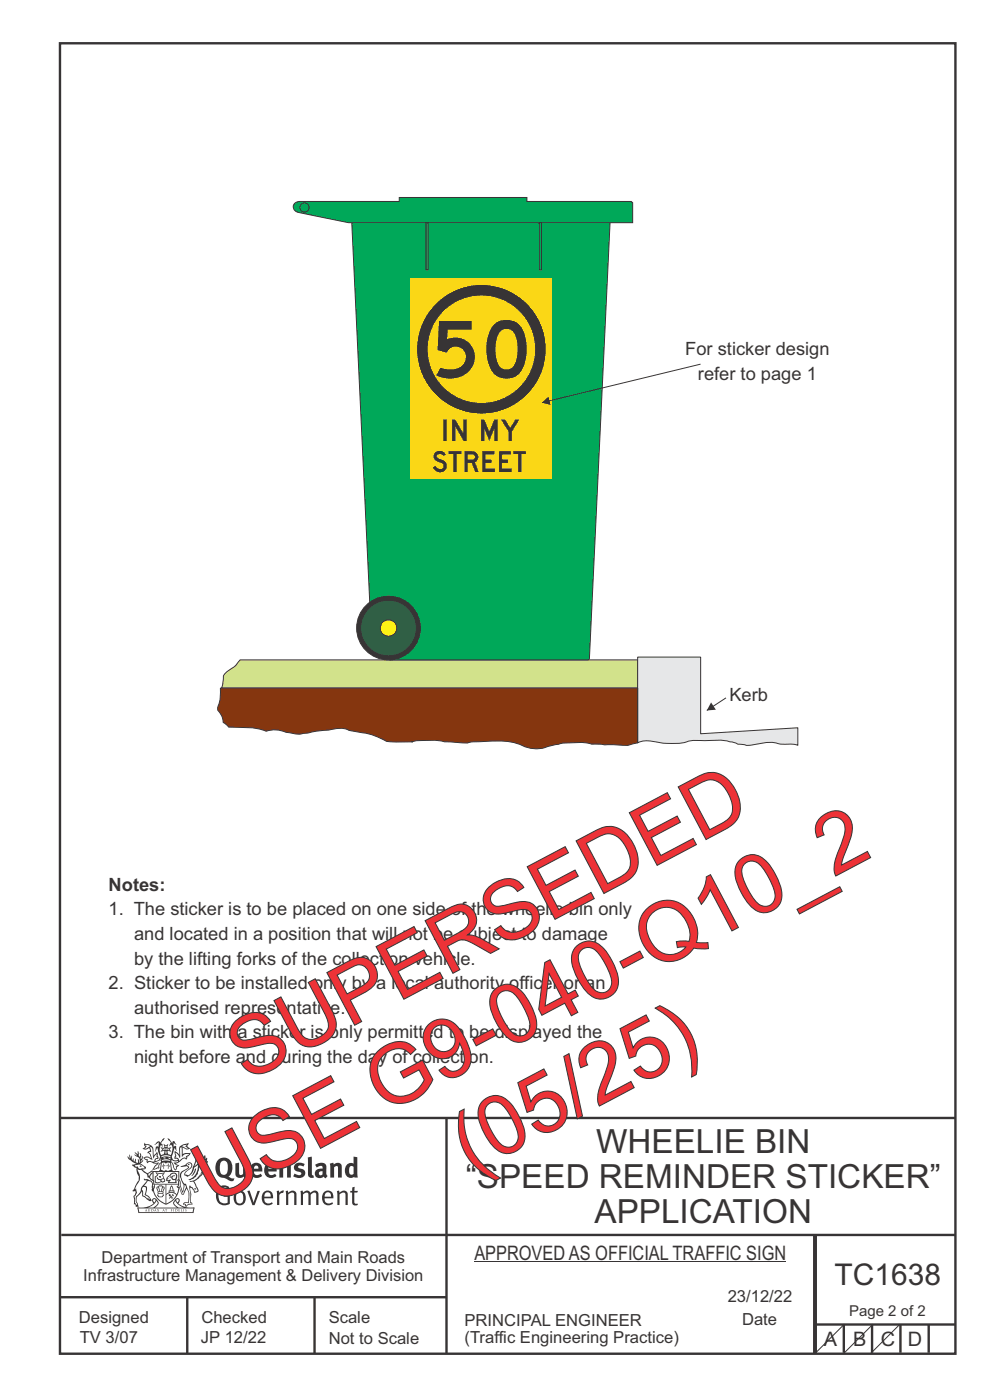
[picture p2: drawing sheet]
<svg xmlns="http://www.w3.org/2000/svg" width="210mm" height="297mm" viewBox="0 0 210 297" stroke-linecap="round" stroke-linejoin="round" font-family="sans-serif">
<g fill="none" stroke="#373435" stroke-width=".51">
<path d="M12.7 9.2h190v278h-190zM12.7 237.2h190M94.7 237.1v50.1M12.7 275.2h82M13 262h189.6M39.7 275.2v12M66.7 275.2v12M172.7 262.2v25M173 262.1v24.9M173 281h29.7M179 281v6M185 281v6"/>
<path d="M191 281v6M197 281v6"/>
</g>
<path d="M48.1 142.6a8.5 8.5 0 0 0 2.8-2.6h84.4v6h-88.3l.3-1.5a1.73 1.73 0 0 1 .8-1.9z" fill-rule="evenodd" fill="#d2e28b" stroke="#373435" stroke-width=".21"/>
<path d="M135.3 139.4h13.3v16.3l20.6-1.3v3.7l-.5-.2a20.5 20.5 0 0 1-5.3-.4l-2.6 .3a5.2 5.2 0 0 1-3.5 .1 2.33 2.33 0 0 1-1.7-.4 16.2 16.2 0 0 0-6.1-.4 11.3 11.3 0 0 0-5 .6 22.4 22.4 0 0 1-7-.5l-1.5 .1-.7 .3z" fill-rule="evenodd" fill="#e6e7e8" stroke="#373435" stroke-width=".21"/>
<path d="M46.8 146h88.5v11.6a9.6 9.6 0 0 1-4.9 .4l-4.4-.1a20.4 20.4 0 0 0-11.1 .9h-1.4l-1.4-.1a16.6 16.6 0 0 0-9.6-1.4l-2.1 .1a7.5 7.5 0 0 1-4 .1l-2.1-.1a18.5 18.5 0 0 0-6.9 0h-2a7.7 7.7 0 0 1-5.2-1 18 18 0 0 0-5.2-1.3l-.5-.1a6.4 6.4 0 0 0-4.8-.1l-2.3 .2-2 .4a9.8 9.8 0 0 1-5.9-.5l-1.8-.1-1.2 .2a18.5 18.5 0 0 0-7.1-.8l-.9-.1-1.2-.9a4.3 4.3 0 0 0-1.1-2.7l.5-2.1z" fill-rule="evenodd" fill="#85360f" stroke="#373435" stroke-width=".21"/>
<path d="M154 148l-4.1 2.7" fill="none" stroke="#373435" stroke-width=".21"/>
<path d="M150.8 149l1.1 1.6-2 .1z" fill="#373435"/>
<g fill="#00a859" stroke="#373435" stroke-width=".21">
<path d="M74.5 45h55l-4.5 94.8-.2 .2h-42a6.1 6.1 0 0 0 1.7-6.9 6.1 6.1 0 0 0-6-3.9z" fill-rule="evenodd"/>
<path d="M62.6 43l.8-.3h21.3v-.8h27.1v.8h22.1l.3 .3v4.2h-60.3l-10.7-2.1a1.16 1.16 0 0 1-.9-.9 1.16 1.16 0 0 1 .3-1.2z" fill-rule="evenodd"/>
</g>
<circle cx="64.6" cy="44" r=".98" fill="none" stroke="#373435" stroke-width=".21"/>
<circle cx="82.4" cy="133.2" r="6.8" fill="#373435" stroke="#373435" stroke-width=".21"/>
<circle cx="82.4" cy="133.2" r="5.9" fill="#305f45" stroke="#373435" stroke-width=".21"/>
<circle cx="82.4" cy="133.2" r="1.74" fill="#fff212" stroke="#373435" stroke-width=".21"/>
<g fill="#00a859" stroke="#373435" stroke-width=".21">
<path d="M114.4 47.2h.5v10h-.5z" fill-rule="evenodd"/>
<path d="M90.4 47.2h.4v10h-.4z" fill-rule="evenodd"/>
</g>
<path d="M179.1 280.9l-6.2 6.2M185.2 280.9l-6.2 6.2" fill="none" stroke="#373435" stroke-width=".21"/>
<g fill="#373435">
<path d="M47 246.4a2.55 2.55 0 0 0 0 2.7l.3 .1a.81 .81 0 0 0 1-.9v-.6a1.04 1.04 0 0 0-1.1-1.4zM46.3 246a1.82 1.82 0 0 1 2.1-.2 1.82 1.82 0 0 1 .9 1.9 2.29 2.29 0 0 1-.8 1.9l.7 .4h.5l-.2 .5a2.87 2.87 0 0 1-2-.6 2.12 2.12 0 0 1-1.7-3.1z" fill-rule="evenodd"/>
<path d="M49.9 246.8l.8-.1v1.9a.46 .46 0 0 0 .3 .7 .46 .46 0 0 0 .6-.3v-2.2l.7-.1v2.3l.2 .6-.5 .3-.3-.3a1.02 1.02 0 0 1-1.2 .3 1.02 1.02 0 0 1-.6-1.1z" fill-rule="evenodd"/>
<path d="M54 247.4l-.1 .5h.9a.49 .49 0 0 0-.2-.5 .49 .49 0 0 0-.6 0zM53.4 247.1a1.34 1.34 0 0 1 1.6-.3 1.34 1.34 0 0 1 .6 1.5v.2h-1.7a.77 .77 0 0 0 .5 .8 .77 .77 0 0 0 .9-.3l.3 .5a1.59 1.59 0 0 1-2 .1 1.59 1.59 0 0 1-.5-2z" fill-rule="evenodd"/>
<path d="M57 247.4l-.1 .5h1a.49 .49 0 0 0-.2-.5 .49 .49 0 0 0-.7 0zM56.4 247.1a1.34 1.34 0 0 1 1.6-.3 1.34 1.34 0 0 1 .7 1.5v.2h-1.8a.77 .77 0 0 0 .5 .8 .77 .77 0 0 0 .9-.3l.4 .5a1.59 1.59 0 0 1-2.1 .1 1.59 1.59 0 0 1-.5-2z" fill-rule="evenodd"/>
<path d="M59.2 246.9l.7-.2 .1 .3a.95 .95 0 0 1 1-.3 .95 .95 0 0 1 .7 .9v2.2h-.8v-2.3a.46 .46 0 0 0-.8 .1v2.2h-.8z" fill-rule="evenodd"/>
<path d="M62.6 247a1.75 1.75 0 0 1 2-.1l-.2 .6-.6-.2a.43 .43 0 0 0-.6 .3l.4 .3a1.04 1.04 0 0 1 1.2 1.1 1.04 1.04 0 0 1-1.4 .9l-1.2-.3 .3-.6 1 .3 .4-.3a.88 .88 0 0 0-1-.5l-.4-.3-.1-.3z" fill-rule="evenodd"/>
<path d="M65.3 245.6l.8-.2 .1 3.8 .3 .1 .1 .5a.88 .88 0 0 1-1-.1 .88 .88 0 0 1-.3-.9z" fill-rule="evenodd"/>
<path d="M67.8 248.6a.43 .43 0 0 0-.1 .6 .43 .43 0 0 0 .7-.1v-.6zM66.8 247.1a1.7 1.7 0 0 1 2.4 .1v1.9l.3 .4-.4 .5-.5-.4a1.03 1.03 0 0 1-1.7-.1 1.03 1.03 0 0 1 .8-1.6h.7v-.4a.8 .8 0 0 0-1.2 .2z" fill-rule="evenodd"/>
<path d="M70 246.9l.7-.2 .1 .3a.95 .95 0 0 1 1-.3 .95 .95 0 0 1 .7 .9v2.2h-.8v-2.3a.46 .46 0 0 0-.8 .1v2.2h-.8z" fill-rule="evenodd"/>
<path d="M74.3 247.4a1.48 1.48 0 0 0 0 1.8h.5l.2-.2v-1.5l-.3-.1zM75 245.4l.8 .1 .1 4.3h-.7l-.1-.2a1.26 1.26 0 0 1-1.4 .1 1.26 1.26 0 0 1-.5-1.4 1.29 1.29 0 0 1 .4-1.3 1.29 1.29 0 0 1 1.4-.1z" fill-rule="evenodd"/>
<path d="M46.4 251.9a1.72 1.72 0 0 1 2.3 0l-.3 .3a1.24 1.24 0 0 0-1.4-.2 1.24 1.24 0 0 0-.6 1.3 1.49 1.49 0 0 0 1.2 2l.7-.2v-1.2h-.8l-.1-.4h1.3v1.9a1.93 1.93 0 0 1-2.2-.1 1.93 1.93 0 0 1-.7-2.2l.2-.7z" fill-rule="evenodd"/>
<path d="M50.4 253.1a1.65 1.65 0 0 0 .2 2.2 .99 .99 0 0 0 1-1.5 .78 .78 0 0 0-.4-.7 .78 .78 0 0 0-.8 0zM50 252.8a1.33 1.33 0 0 1 1.6 0 1.33 1.33 0 0 1 .5 1.4 1.31 1.31 0 0 1-1.3 1.5 1.31 1.31 0 0 1-1.2-1.6v-.5z" fill-rule="evenodd"/>
<path d="M52.5 252.7l.4-.1 .9 2.5 .8-2.5h.5l-1.1 3.1h-.5z" fill-rule="evenodd"/>
<path d="M56.3 253.2l-.2 .7h1.3a.7 .7 0 0 0-.3-.9 .7 .7 0 0 0-.8 .2zM55.9 253a1.22 1.22 0 0 1 1.5-.3 1.22 1.22 0 0 1 .5 1.5h-1.8a.93 .93 0 0 0 .5 1.1 .93 .93 0 0 0 1.1-.3l.2 .3a1.43 1.43 0 0 1-1.8 .2 1.43 1.43 0 0 1-.6-1.7z" fill-rule="evenodd"/>
<path d="M58.7 252.7l.4-.1 .1 .5 .4-.4 .6-.1-.2 .5a.66 .66 0 0 0-.8 .7v1.8h-.4z" fill-rule="evenodd"/>
<path d="M60.6 252.7l.4-.1 .1 .4a.94 .94 0 0 1 1-.4 .94 .94 0 0 1 .8 .8v2.2h-.5l-.1-2.5a.81 .81 0 0 0-1.2 .3v2.2h-.4z" fill-rule="evenodd"/>
<path d="M63.7 252.7l.5-.1 .1 .4 .4-.3a.78 .78 0 0 1 1.1 .4 .9 .9 0 0 1 1-.5 .9 .9 0 0 1 .8 .8v2.2h-.5l-.1-2.4a.67 .67 0 0 0-1.1 .2v2.2h-.5v-2.3l-.4-.3-.7 .4v2.2h-.5z" fill-rule="evenodd"/>
<path d="M69 253.2l-.1 .7h1.3a.7 .7 0 0 0-.3-.9 .7 .7 0 0 0-.9 .2zM68.7 253a1.22 1.22 0 0 1 1.5-.3 1.22 1.22 0 0 1 .5 1.5h-1.8a.93 .93 0 0 0 .4 1.1 .93 .93 0 0 0 1.2-.3l.1 .3a1.44 1.44 0 0 1-1.7 .2 1.44 1.44 0 0 1-.6-1.7z" fill-rule="evenodd"/>
<path d="M71.4 252.7l.5-.1 .1 .4a.94 .94 0 0 1 1-.4 .94 .94 0 0 1 .8 .8v2.2h-.5l-.1-2.5a.81 .81 0 0 0-1.2 .3v2.2h-.4z" fill-rule="evenodd"/>
<path d="M74.7 251.9l.5-.1v.8h.7l-.1 .4h-.6v2.2l.1 .1h.5l.1 .3a.75 .75 0 0 1-1.2-.5v-2.1h-.4v-.4h.4z" fill-rule="evenodd"/>
<path d="M30.8 242.9l1.1 .2-.9 .6h-.4l.6-.6zM31.8 243.4h.2a2.44 2.44 0 0 1 .4 1.9l.1 .5 .7-1-.1 .5 .3 .4a.57 .57 0 0 0-.6 .7l-1-.1-.5 .2 .2-.5-.8-.3 .7-.1 .9 .4h.1l-.6-1.3-.2-.2 .5-.1zM30.7 242.4l-.1 .5 .2 .3-.6 .4a1.04 1.04 0 0 0 1.4-.1l.2 .7-.3 .1-.2 .4a.94 .94 0 0 1 .8 1l-.2-.1a1.16 1.16 0 0 0-1.5 0l.3 .3 .4 .2 .1 .5 .2 .2 .1-.2a.94 .94 0 0 1 1.1 .2h.8l-1.2 1.3a1.13 1.13 0 0 0 1.2-.3h.4l-.1-.4 .5-.8a.83 .83 0 0 0-.6 1.1l-.3-.1-.7 .4 1.1-1.4-.5 .1-.5-.1 1.3-.5-.1-.1-.9 .3v-.3l.2-.1h.3l.1-.3-.2-.4v-.6l-.1-.3-.7 1v-.8a1.42 1.42 0 0 0-1.6-1.8z" fill-rule="evenodd"/>
<path d="M38.5 243.2l.5-.3 .7-.1-.6 .4 .8 .4-.3 .1zM38.3 243.4h.2l.1 2a1.69 1.69 0 0 1 1.6-.6l-.8 .5 .1 .4a1.1 1.1 0 0 0-1.5 .6l-.1-.4-.2-.2-.5-.1 .3-.4-.3-.7a1.42 1.42 0 0 1 .8 1.2l.2-.2zM37.1 244.1l.1 1.1-.2 .2 .1 .5 .5-.1 .1 .2a.96 .96 0 0 1-1.1-.1l-.1 .2a1.06 1.06 0 0 0 1.3 .2v.1a.72 .72 0 0 1-1 .2l.3 .4 .6 .3-.4 .1-.1 .7-.2-.4-.4-1-.4-.4 .4 .8a1.54 1.54 0 0 0 .7 1.2l.2-.2a.58 .58 0 0 1 .4-.8l.2-.2h-.3l-.5-.3 .9-.4a.93 .93 0 0 1 1.2-.6v.2l.2-.1 .1-.5a.99 .99 0 0 0 .7-.9l-1.3 .2-.3 .2-.1-1.5 .9 .5 .9-.3-.4-.1-.5-.4 .4-.7-.6 .3a1.46 1.46 0 0 0-1.4 2v.4l-.2-.4z" fill-rule="evenodd"/>
<path d="M35.6 246.9l.2 .1-.1 .3 .4 .1h-.4v.5l-.1-.5-.3-.1h.3z" fill-rule="evenodd"/>
<path d="M34.6 246.9l.2 .1v.3h.3l-.3 .1-.1 .5v-.5h-.4l.4-.1z" fill-rule="evenodd"/>
<path d="M34.3 246.7a.57 .57 0 0 1 .9 .2 .57 .57 0 0 1 .9-.2l.2 1.4-.2 .1a.57 .57 0 0 1-.9-.1 .69 .69 0 0 1-1.1 0zM34.2 246l-.3 2.2-.2 .3h3l-.2-.3-.3-2.2h-.2v.3l-.8-.1-.8 .1v-.3z" fill-rule="evenodd"/>
<path d="M34.2 250.4a.3 .3 0 0 0 .6 0 .3 .3 0 0 0-.6 0zM33.3 248.9l.3 .3-.3 .4a.79 .79 0 0 0 0 1.2l.8-.2-.1-.3a.55 .55 0 0 1-.7-.5l.1-.1 .2 .3 .3 .2 .8-.2-.4-.8 .4-.3-.7 .1zM33 248.7l1.1 .2 .9-.3-.4 .7 .4 1.1a.56 .56 0 0 1-.8 .4h-.2a.73 .73 0 0 1-.9 .2 .73 .73 0 0 1-.3-1v-.4l.6-.4z" fill-rule="evenodd"/>
<path d="M35.6 249.8l.7-.5a.58 .58 0 0 1 1-.1 .58 .58 0 0 1-.4 .9l-.3-.3a.43 .43 0 0 1 .6-.3v-.1a.57 .57 0 0 0-.8 .2l-.2-.1-.3 .2 .4 .1a.55 .55 0 0 0 .9 .5v.5h-1.3l.3-.4-.1-.2-.6 .2 .2-.3-.2-.1zM35.4 249.7l-.1 .3a.39 .39 0 0 0 .2 .6l.3-.1-.2 .5h1.9l-.1-.8a.86 .86 0 0 0-.1-1.3 .86 .86 0 0 0-1.3 .4z" fill-rule="evenodd"/>
<path d="M36 252.7h.8v.2h-.8zM36.4 251.7l.2 .9h-.4zM36.4 251.4l-.3 .5-.1 .7h-.2v.4l-.7 .4 .2 .1a1.48 1.48 0 0 1 2.1 .1l.2-.1-.6-.5v-.4h-.2l-.1-.7z" fill-rule="evenodd"/>
<path d="M35.8 253.3l.4 .1 .1 .4 .3-.3-.2-.2a.38 .38 0 0 1 .5 .5l-.2-.2-.3 .3 .3 .2-.3 .3-.1-.4-.4 .3-.1-.1 .4-.3-.1-.2-.2 .1z" fill-rule="evenodd"/>
<path d="M34.5 252l.2-.1v.2l-.2 .7h-.2zM33.6 253.2h.9v.2a.55 .55 0 0 1-.8 .4v-.2h-.2zM33.4 251.9l.2 .1 .2 .8h-.2zM33.6 252.9h.8l.1 .2h-.8zM33.8 251.7h.5l-.2 1h-.1zM33.3 251.7l-.1 .4 .3 1.1a.48 .48 0 0 0-.1 .5 .48 .48 0 0 0 .5 .3h.5a.49 .49 0 0 0 .2-.8l.3-1.1-.1-.4a1.42 1.42 0 0 0-1.5 0z" fill-rule="evenodd"/>
<path d="M33.7 249.5h.4l.1 .3h-.3z" fill-rule="evenodd"/>
<path d="M41.3 248l.3-.2-.2 .9-.6 .7h-.2l.5-.6z" fill-rule="evenodd"/>
<path d="M39.7 247l.3-.2 .5 .1a.88 .88 0 0 1-.6 1.2 1.22 1.22 0 0 0-.8 1.3l.5 .1a.72 .72 0 0 0 .9-.3l.5-.9 .2-.6 .8-.6v.3a2.85 2.85 0 0 1-2 2.8l.1 .1a2.13 2.13 0 0 0 1.9-1.4v-.3a2.01 2.01 0 0 0 .3-1.8l1.1-1.2-.4 .9 .7-.4-.7 .9 .8-.4-.8 .9 .7-.2-.9 .6 .8-.2-.8 .5h.7l-.8 .2 .3 .2-.4 .1 .2 .3h-.4l.2 .2h-.4l.1 .3h-.1a2.16 2.16 0 0 1-2 1l.1 .2h.4a.76 .76 0 0 1 .7 .7l.5 1.2-.6 .2a1.45 1.45 0 0 0-1.1-1.3l.2 1.8-.1 1.9 .4 .2a1.07 1.07 0 0 0-1.2 .4v-.3l-.5-.1a.87 .87 0 0 1 1.1-.1v-.8a4.4 4.4 0 0 0-.6-3l-.1-.4h-.2a2.16 2.16 0 0 1-.7-2.1l.3-.4 1.2-.8a.55 .55 0 0 0-.4-.7zM37.8 250.4a.76 .76 0 0 1 .3 1l.6 1.6 .4-1.6 .2 .1a.61 .61 0 0 1-.1 .9l-.3 .8-.2 .1-.7-1.7-.3 .2a1.18 1.18 0 0 0 .1-1.4zM41.8 245.4l.2 .8 .3-.5v.6l.4-.5a1.9 1.9 0 0 1-1.2 1.4l-.3 .3zM38.2 247.5l1.4-.1 .2 .1v.3l-.5 .3a1.26 1.26 0 0 0-.9 1.9l.2 .7a1.84 1.84 0 0 1 .1 2l-.4-1.3a.96 .96 0 0 0-.4-1.2l-.4 .2a.78 .78 0 0 1 0 1.3l.1 .2h.4l.4 1.1a.38 .38 0 0 0 .2 .4 .38 .38 0 0 0 .4 0l.6-1.3a2.94 2.94 0 0 1 .4 2.6l-.1 .4h-.8l-.3 .3v.2h.4l.1 .3 .2 .2a1.02 1.02 0 0 1 1.3-.5v-.4l-.3-.2 .1-1.7-.3-1.4 .1 .1a1.14 1.14 0 0 1 .8 .9 .63 .63 0 0 0 .8-.1 .63 .63 0 0 0-.2-.9l-.6-1.3 .9-.6 .2-.3h.3l-.1-.3h.4l-.1-.2h.3l-.1-.4 .5-.1-.2-.2 .6-.4v-.1h-.2l.4-.6-.3 .1 .3-.5-.4 .1 .4-.5v-.3l-.3 .1 .2-.6-.1-.2-.4 .3v-.9l-.6 .9-.2-.8-.2 .5-.3-.8-.1 .6-.5-.8-.1 1.4-.6 1.9a1.81 1.81 0 0 1-1 1.4l-.6-.1a1.75 1.75 0 0 1 1.1-1.3 .75 .75 0 0 0 .1-1.2 .75 .75 0 0 0-1.2 .4z" fill-rule="evenodd"/>
<path d="M41.2 252.1h.3l.2 .2h-.4z" fill-rule="evenodd"/>
<path d="M29.4 256.4h11.6l-.1 .8h-11.4zM31.3 256.2l.5-.2a2.48 2.48 0 0 0 1.4-1.3l.3 .6-.5 .6-.5 .3zM32.5 254.5l.3-.1 .2 .1-.3 .6zM37.2 254.7a2.65 2.65 0 0 0 1.8 1.5h-1.1l-.5-.3-.5-.6zM37.4 254.5l.2-.1 .3 .1-.3 .6zM29.2 256.1l.1 1.2h11.8l.2-1.1-.2-.1a4.1 4.1 0 0 1-3.3-.8l.3-.4-.1-.6a1.06 1.06 0 0 0-1.3 .9l.2 .5 .6 .5h-4.7l.3-.2a.84 .84 0 0 0 .6-.7 .84 .84 0 0 0-.5-.8l-.3-.3-.5 .1-.1 .6 .3 .4a4.2 4.2 0 0 1-3.4 .8z" fill-rule="evenodd"/>
<path d="M31 256.6l.1 .3h-.2zM31 256.5l-.3 .5 .4-.1 .2 .1z" fill-rule="evenodd"/>
<path d="M31.3 256.5h.3v.5a.25 .25 0 0 0 .2-.2 .25 .25 0 0 0-.1-.3h.1a.29 .29 0 0 1 0 .4 .29 .29 0 0 1-.4 0 .29 .29 0 0 1 0-.4z" fill-rule="evenodd"/>
<path d="M32.2 256.5a.22 .22 0 0 1 .3 .2 .22 .22 0 0 1-.3 .2zM32 256.5l.1 .5a.33 .33 0 0 0 .4 0 .33 .33 0 0 0 0-.5 .33 .33 0 0 0-.5 0z" fill-rule="evenodd"/>
<path d="M32.9 256.6l.1 .3h-.2zM32.9 256.5l-.2 .5 .3-.1 .2 .1z" fill-rule="evenodd"/>
<path d="M33.3 256.5h.2l.1 .2 .2-.2-.2 .2 .2 .3-.3-.2-.1 .2h-.1l.2-.2z" fill-rule="evenodd"/>
<path d="M34.7 256.6l.1 .3h-.2zM34.7 256.5l-.3 .5 .4-.1 .2 .1z" fill-rule="evenodd"/>
<path d="M35 256.5h.5h-.2v.5h-.2l.1-.5z" fill-rule="evenodd"/>
<path d="M36.2 256.5h.3h-.1v.2h.1l-.1 .1v.2h-.2z" fill-rule="evenodd"/>
<path d="M36.7 256.5h.2v.5h-.2z" fill-rule="evenodd"/>
<path d="M37.3 256.5a.22 .22 0 0 1 .3 .2 .22 .22 0 0 1-.3 .2zM37.1 256.5v.5a.33 .33 0 0 0 .5 0 .33 .33 0 0 0 0-.5 .33 .33 0 0 0-.5 0z" fill-rule="evenodd"/>
<path d="M37.8 256.5h.4h-.2v.2h.1l-.1 .1v.2h.2h-.4z" fill-rule="evenodd"/>
<path d="M38.4 256.5h.2l-.1 .4 .2 .1h-.3z" fill-rule="evenodd"/>
<path d="M38.9 256.5h.2v.5h-.2z" fill-rule="evenodd"/>
<path d="M39.3 256.5h.2l-.1 .1 .2 .3-.2 .1h-.1v-.1h.2z" fill-rule="evenodd"/>
<path d="M34.2 245.4a1.51 1.51 0 0 1 2 .1 2.67 2.67 0 0 0-2.1 0zM35.7 245.6l.4 .1 .1 .3-.4-.2zM34.6 245.6l.5-.1 .1 .2-.4 .1zM34 245.8l.3 .1-.3 .1zM34.9 244.8l.3-.1 .3 .1zM34.9 243.6h.2v.4h-.2zM35 243l.2 .2 .2-.2-.1 .4h-.2zM35.1 244.2h.2l.1 .4-.2-.1-.2 .1zM35.3 243.6h.2v.4h-.2zM34.4 243.6l.3 .1 .1 .3-.4 .1 .2-.3zM35.7 243.7l.3-.1-.2 .2 .2 .3-.4-.1zM32.7 242.9l1-.5-.1 .9-.2-.1-.3 .1-.3 1.1 .5-.9 .3 .8a1.84 1.84 0 0 1 .2 1.7l.4 .2a2.48 2.48 0 0 1 2.2 0l.2-.3-.2-.6 .7-1.8 .4 .7-.2-1.1h-.2l-.2 .2v-.9l.6 .5-.6-.8-.3 .1-.1 .4-.5-.9-.5-.3 .2 .4 .6 .6-.5 .8 .4-.4a2.06 2.06 0 0 1 0 2.3l-.5-.2-.2-.7 .1-.1 .8 .3-.4-.6 .4-.5-.7 .2-.2-.1 .2-.8-.5 .4-.5-.4 .2 .8-.2 .1-.7-.2 .4 .5-.4 .6 .8-.3 .1 .1-.2 .7-.5 .2a2.02 2.02 0 0 1 0-2.3l.3 .6-.1-.7-.3-.1 .8-1.2-.4 .3-.5 .8-.2-.4a.8 .8 0 0 0-.8 .6z" fill-rule="evenodd"/>
<path d="M29.2 248l.3 .2a.61 .61 0 0 1 .8 .4l.3 .2a.8 .8 0 0 1 .6 1l.4 .1 .5 .5a1 1 0 0 1 .5 1.1l-.1 .6v-.4h-.1a.96 .96 0 0 0-.8-1.4l-.2-.1h-.7l-.1-.2-.1 .1 .1 .3h.6l-1.2 1.4-.2 .9-.4 .6a1.33 1.33 0 0 0-.5 1.8l.2 .5a1.26 1.26 0 0 1-.5-1.4l-.1-.4a1.56 1.56 0 0 0 .4-1.7l-.3 .2 .2-.5a3.2 3.2 0 0 0 .7-3zM30.4 251.8h.4a2.06 2.06 0 0 1-.1 1.7l.7 .4 .4 .5-.6-.2-.8-.6-.1-.9a.51 .51 0 0 1 .1-.9zM28.6 247.2a1.52 1.52 0 0 1 2.1 .6l-1.1 .2-.2-.1-.1-.5-.5 .1zM27.5 244.9v.9l-.3-.4h-.1a3.1 3.1 0 0 0 1.9 1.5l-1 .1 .5 .7h.5l.1 1.1a1.84 1.84 0 0 1-.3 2.5l-.4 .9-.3 .4 .2 .1 .4-.1 .1 .4-.2 .5-.3 .2 .1 1.8 .2-.1 .3 .6h.1l.4-.1-.1-.4a1.3 1.3 0 0 1-.1-1.7l.9-1.1 .1 1.1 .6 .3 .5 .5 .1-.1 .2 .3h.5a1.85 1.85 0 0 0-1.2-1.4l.1-.3a1.39 1.39 0 0 0 0-1.4l-.5-.1 .5-.6a.66 .66 0 0 1 .9-.4 .66 .66 0 0 1 .3 .9l-.1 .4h.2v.1l-.1 .3 .2 .5 .1-.2a2.24 2.24 0 0 0 .1-2.2 .73 .73 0 0 1-.7-.7 .73 .73 0 0 1 .6-.8v-.2a.94 .94 0 0 0-.9 .8 .48 .48 0 0 1-.1-.5 .48 .48 0 0 1 .5-.3l.5-.2a.51 .51 0 0 0-.8 .1l-.5 .3-1-.8 .6-.1 .2-.5-1.2-.6 .5-.5v-.4l-.5 .5 .1-.2a.69 .69 0 0 0 .2-1.1v.5l-.2 .2v-1l-.3-.3 .1 .6-.1 .2-.4-1.2v.7l-.6-.4 .5 .7-.6-.3 .3 .3a1 1 0 0 1 .7 1.5l-.2-.8v.8l-.5-.2v-.7l-.2 .6-.2-.1-.1-.6-.2 .5-.2-.3 .1-.7-.2 .5z" fill-rule="evenodd"/>
<path d="M29.6 247.4l.2-.2 .3 .3z" fill-rule="evenodd"/>
<path d="M32.4 248.4h5.6v2.1l-.2-.1v-1.8h-5.2v2.5h5.2v-.7l.1 .2-.1 1.1v-.4h-2.5v4a4.1 4.1 0 0 0 2.6-3.5l.1-.2a4 4 0 0 1-2.8 4 4.2 4.2 0 0 1-2.8-4.8l.1 1.3 .1-.1a3.8 3.8 0 0 0 2.5 3.3v-4h-2.5l-.2-.8z" fill-rule="evenodd"/>
<circle cx="40" cy="247" r=".17"/>
</g>
<path d="M100.6 267.7h66.2" fill="none" stroke="#373435" stroke-width=".21"/>
<path d="M87.1 59.1h30v42.5h-30z" fill-rule="evenodd" fill="#fad716"/>
<g fill="#373435" stroke="#373435" stroke-width=".21">
<path d="M88.6 74.1a13.5 13.5 0 0 0 27 0 13.5 13.5 0 0 0-27 0zM90.1 74.1a12 12 0 0 1 24 0 12 12 0 0 1-24 0z" fill-rule="evenodd"/>
<path d="M88.6 74.1a13.5 13.5 0 0 0 27 0 13.5 13.5 0 0 0-27 0zM90.6 74.1a11.5 11.5 0 0 1 23 0 11.5 11.5 0 0 1-23 0z" fill-rule="evenodd"/>
</g>
<path d="M148.6 77.3l-33.7 8.1" fill="none" stroke="#373435" stroke-width=".21"/>
<path d="M114.9 85.4l1.5-1.3 .4 1.8z" fill="#373435"/>
<path d="M190.9 280.9l-6.2 6.2" fill="none" stroke="#373435" stroke-width=".21"/>
<g font-size="17.6" fill="#ed3237">
<text x="52.4" y="229.6" transform="rotate(-28 52.4 229.6)">SUPERSEDED</text>
<text x="99.8" y="249.1" transform="rotate(-28 99.8 249.1)">(05/25)</text>
<text x="45.1" y="255.7" transform="rotate(-28 45.1 255.7)">USE G9-040-Q10_2</text>
</g>
<text font-size="16.8" fill="#373435" x="91.3" y="80.1">50</text>
<g font-size="7.1" fill="#373435">
<text x="126.5" y="244.5">WHEELIE BIN</text>
<text x="98.8" y="252">“SPEED REMINDER STICKER”</text>
<text x="126.1" y="259.4">APPLICATION</text>
</g>
<g font-size="6.3" fill="#373435">
<text x="93.5" y="93.6">IN MY</text>
<text x="177" y="272.7">TC1638</text>
</g>
<text font-size="6.1" fill="#373435" x="91.6" y="100">STREET</text>
<g font-size="4.2" fill="#373435">
<text x="100.6" y="267.2">APPROVED AS OFFICIAL TRAFFIC SIGN</text>
<text x="174.7" y="285.6">A</text>
<text x="180.9" y="285.6">B</text>
<text x="186.8" y="285.6">C</text>
<text x="192.5" y="285.6">D</text>
</g>
<g font-size="3.9" fill="#373435">
<text x="145.4" y="75.4">For sticker design</text>
<text x="148" y="80.6">refer to page 1</text>
<text x="154.7" y="148.7">Kerb</text>
<text x="23" y="189">Notes:</text>
<text x="23" y="194.2">1. The sticker is to be placed on one side of the wheelie bin only</text>
<text x="28.4" y="199.4">and located in a position that will not be subject to damage</text>
<text x="23" y="209.8">2. Sticker to be installed only by a local authority officer or an</text>
<text x="28.4" y="204.6">by the lifting forks of the collection vehicle.</text>
<text x="28.4" y="215">authorised representative.</text>
<text x="23" y="220.2">3. The bin with a sticker is only permitted to be displayed the</text>
<text x="28.4" y="225.4">night before and during the day of collection.</text>
</g>
<g font-size="3.5" fill="#373435">
<text x="21.6" y="267.9">Department of Transport and Main Roads</text>
<text x="17.7" y="271.8">Infrastructure Management &amp; Delivery Division</text>
<text x="16.7" y="280.6">Designed</text>
<text x="42.7" y="280.6">Checked</text>
<text x="69.7" y="280.6">Scale</text>
<text x="98.5" y="281.3">PRINCIPAL ENGINEER</text>
<text x="154.4" y="276.2">23/12/22</text>
<text x="157.4" y="281.2">Date</text>
<text x="16.9" y="284.8">TV 3/07</text>
<text x="42.6" y="284.8">JP 12/22</text>
<text x="69.7" y="285.2">Not to Scale</text>
<text x="98.5" y="284.8">(Traffic Engineering Practice)</text>
</g>
<text font-size="3.2" fill="#373435" x="180.1" y="279.1">Page 2 of 2</text>
</svg>
